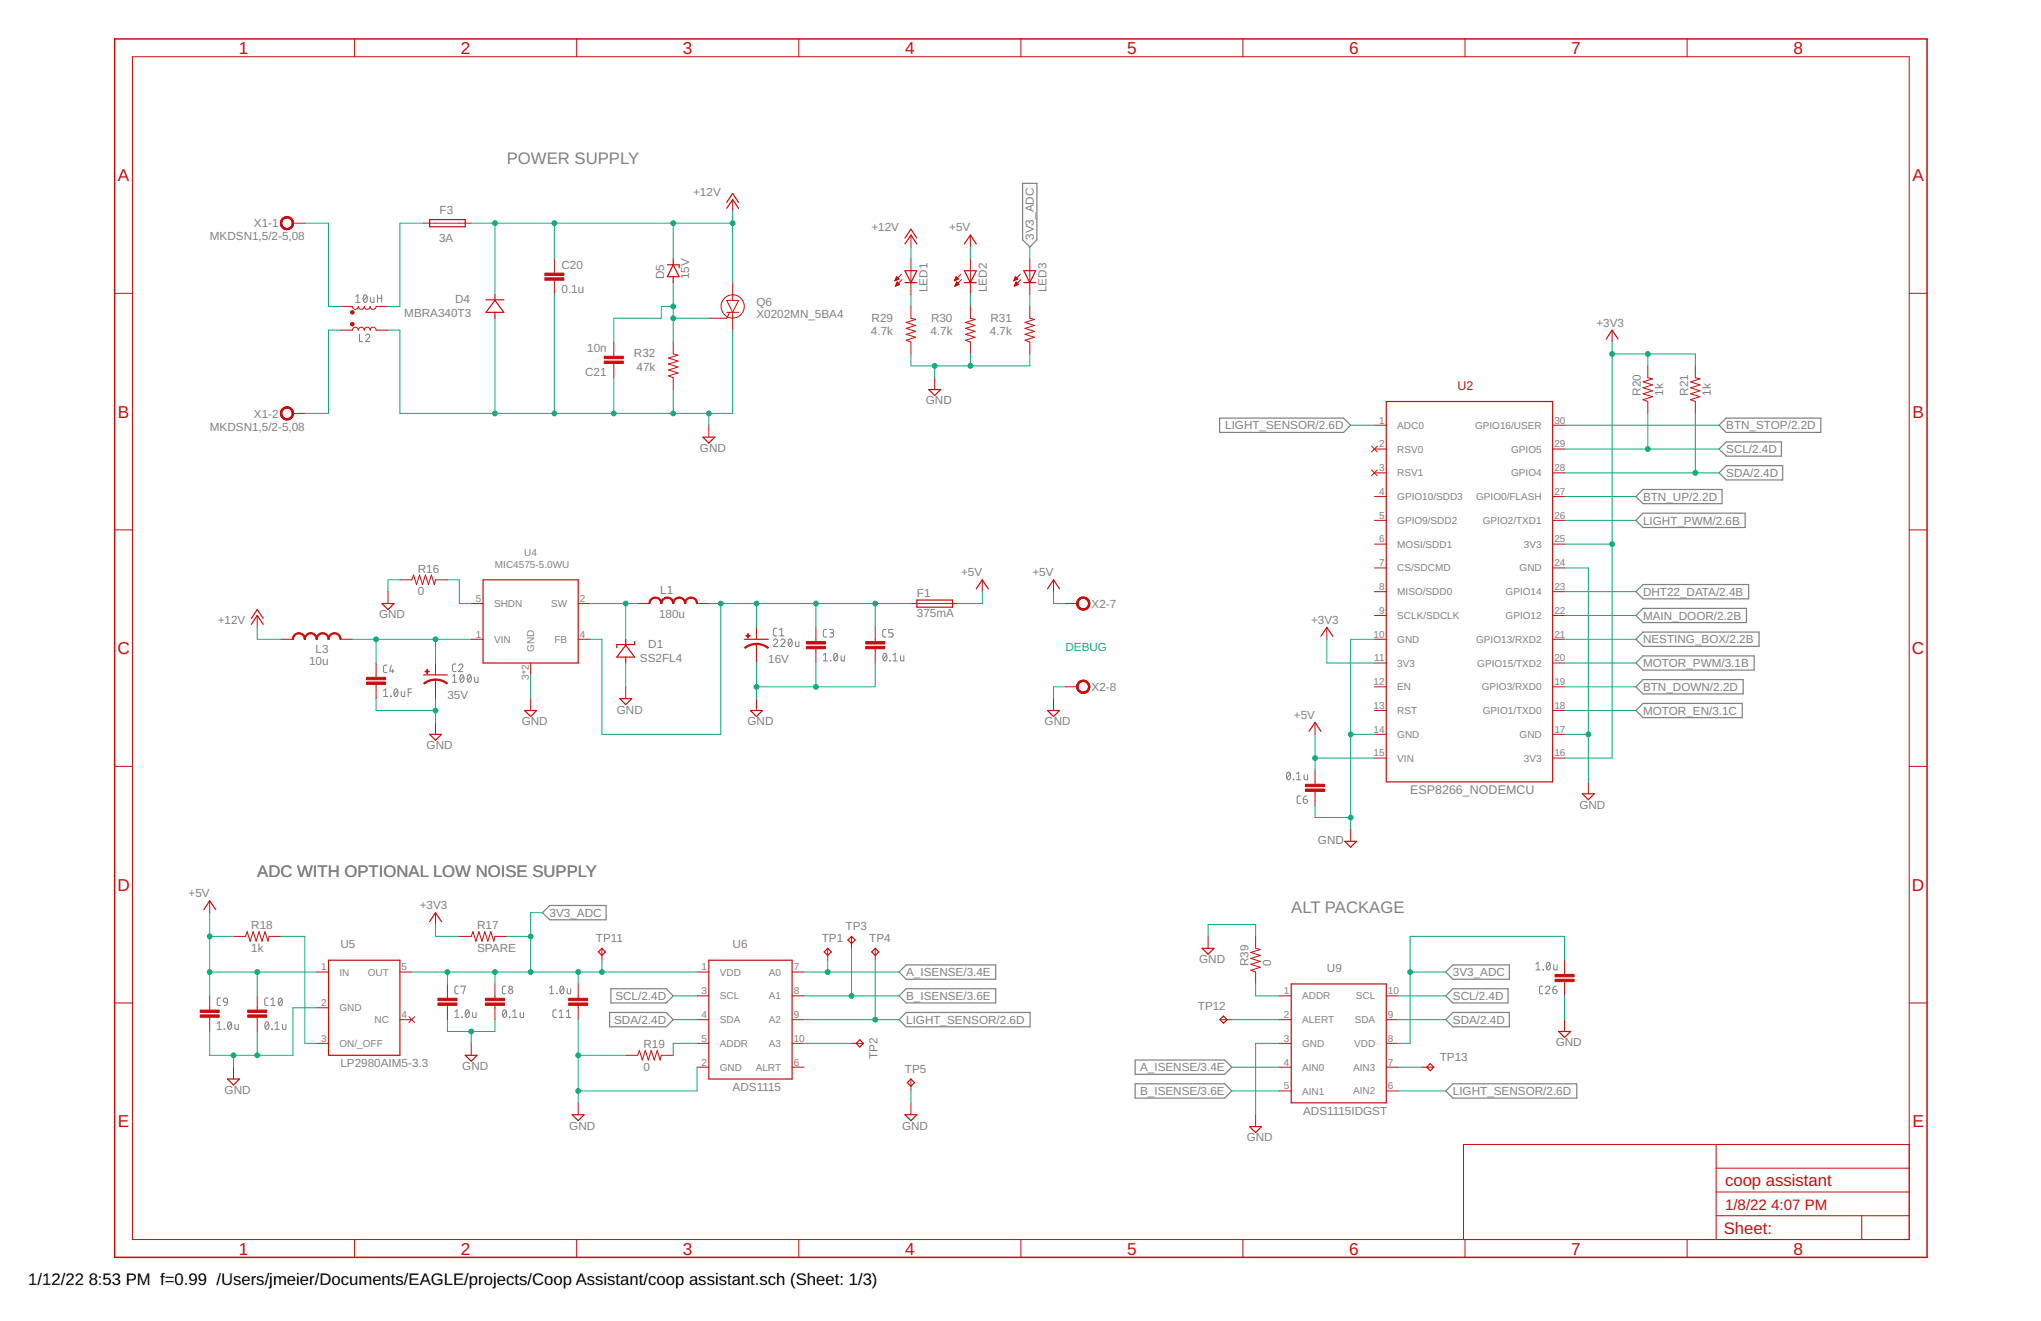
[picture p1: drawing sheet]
<svg xmlns="http://www.w3.org/2000/svg" width="432mm" height="279mm" viewBox="0 0 432 279" stroke-linecap="round" stroke-linejoin="round" font-family="sans-serif">
<g fill="none" stroke="#808080" stroke-width=".21">
<path d="M75.3 62.7l.4-.3v1.6M75.3 64h.9M76.1 70.7v1.6h.7M77 62.5l.3-.1a.95 .95 0 0 1 0 1.6 1.02 1.02 0 0 1-.3-1.5zM77.3 71a.44 .44 0 0 1 .7-.3 .44 .44 0 0 1 .1 .7l-.8 .9h.9M77.6 62.7l-.7 .9M78.4 62.9v.9l.3 .2h.4v-1.1M79.9 62.4v1.6M79.9 63.1h.9M80.8 62.4v1.6M163.6 135.5a.44 .44 0 0 1 .6-.3 .44 .44 0 0 1 .2 .7l-.8 .9h.9M164.3 132.9h-.4l-.3 .3 .1 1.1 .2 .2h.4"/>
<path d="M164.9 134.5h.9M164.9 133.2l.5-.3v1.6M165.2 135.5a.43 .43 0 0 1 .6-.3 .43 .43 0 0 1 .1 .7l-.7 .9h.9M166.9 135.3l.3-.2a.95 .95 0 0 1 0 1.7 1 1 0 0 1-.3-1.5zM167.5 135.5l-.7 .9M168.3 135.7v.9l.3 .2h.4v-1.1M174.2 138.5l.4-.3v1.6M174.2 139.8h.9M174.9 133.1l-.5 .1-.2 .3v1l.2 .2h.5M175.5 133.1h.5a.36 .36 0 0 1 .4 .4 .36 .36 0 0 1-.4 .4h-.3M175.7 139.7l.1 .1zM175.9 133.9a.44 .44 0 0 1 .5 .4 .44 .44 0 0 1-.5 .4h-.4"/>
<path d="M176.6 138.3l.2-.1a.95 .95 0 0 1 0 1.6 1 1 0 0 1-.2-1.5zM177.2 138.5l-.8 .9M177.9 138.7l.1 .9 .2 .2h.4v-1.1M187 138.3l.2-.1a.93 .93 0 0 1 0 1.6 1.02 1.02 0 0 1-.2-1.5zM187.5 133.1l-.5 .1-.2 .3v1l.2 .2h.5M187.6 138.5l-.7 .9M188.2 139.7l.1 .1zM188.9 139.8h.9M188.9 138.5l.5-.3v1.6M189 133.1h-1v.8h.6a.45 .45 0 0 1 .4 .4 .45 .45 0 0 1-.4 .4h-.6M190.5 138.7v.9l.3 .2h.4v-1.1M81.2 146.1l.4-.4v1.6"/>
<path d="M81.2 147.3h.8M81.9 140.7h-.5l-.2 .3v1.1l.2 .2h.5M82.6 147.2l.1 .1zM82.8 140.7l-.4 1.2h1M83.1 141.6v.7M83.5 145.8l.1-.1a.79 .79 0 0 1 .7 .6 .79 .79 0 0 1-.2 .8l-.3 .2a1 1 0 0 1-.3-1.5zM84.1 146.1l-.7 .9M84.9 146.2v1l.3 .1h.4v-1.1M86.4 146.4h.7M87.1 145.7h-.7v1.6M95.7 143l.5-.3v1.6M95.7 144.3h.9"/>
<path d="M96.5 140.4l-.5 .1-.3 .3 .1 1 .3 .2h.4M97 140.8a.44 .44 0 0 1 .7-.4 .44 .44 0 0 1 .1 .7l-.8 .9h.9M97.5 142.8l.2-.1a.97 .97 0 0 1 0 1.6 1.02 1.02 0 0 1-.2-1.5zM98.1 143l-.7 1M99 142.8l.3-.1a.95 .95 0 0 1 0 1.6 1.02 1.02 0 0 1-.3-1.5zM99.6 143l-.7 1M100.4 143.2v.9l.3 .2h.4v-1.1M272.4 163.4l.2-.1a.95 .95 0 0 1 0 1.6 1 1 0 0 1-.2-1.5zM273 163.7l-.8 .9M273.6 164.8l.1 .1zM274.3 164.9h.9M274.3 163.7l.5-.4v1.6"/>
<path d="M275.1 168.3l-.4 .1-.3 .3 .1 1 .2 .2h.4M275.7 169.1h.6a.44 .44 0 0 1 .3 .4 .44 .44 0 0 1-.4 .4 .44 .44 0 0 1-.5-.4zM275.9 163.9v.9l.3 .1h.4v-1M276.4 168.3l-.5 .3-.2 .5M46 216.5l.4-.4v1.6M46 217.7h.8M46.7 211.1l-.6 .1-.1 .2v1.1l.2 .2h.5M47.4 211.2l.3-.1 .3 .1 .1 .8-.8-.1-.1-.4zM47.4 217.6l.1 .1zM48.1 212l-.2 .6-.5 .1M48.3 216.2l.1-.1a.79 .79 0 0 1 .7 .6 .79 .79 0 0 1-.2 .8l-.2 .2a.79 .79 0 0 1-.6-.5 .79 .79 0 0 1 .2-.9zM48.9 216.5l-.7 .9"/>
<path d="M49.7 216.6v1l.3 .1h.4v-1.1M56.2 216.2l.1-.1a.79 .79 0 0 1 .7 .6 .79 .79 0 0 1-.2 .8l-.2 .2a.79 .79 0 0 1-.7-.5 .79 .79 0 0 1 .3-.9zM56.7 211.1l-.6 .1-.1 .2v1.1l.2 .2h.5M56.8 216.5l-.7 .9M57.3 212.7h.9M57.3 211.4l.5-.3v1.6M57.5 217.6l.1 .1zM58.2 217.7h.9M58.2 216.5l.4-.4v1.6M59.1 211.2l.2-.1a.95 .95 0 0 1 0 1.6 1 1 0 0 1-.2-1.5zM59.7 211.4l-.8 .9M59.8 216.6v1l.2 .1h.5v-1.1"/>
<path d="M96.2 214l.5-.4v1.6M96.2 215.2h.9M97 208.6h-.5l-.3 .3 .1 1.1 .2 .1 .5 .1M97.5 208.7v-.1h.9l-.4 1.6M97.7 215.1l.1 .1zM98.6 213.7l.2-.1a.95 .95 0 0 1 0 1.6 1.02 1.02 0 0 1-.2-1.5zM99.2 214l-.7 .8M100 214.1v.9l.3 .2h.4v-1.1M106.5 213.7l.2-.1a.95 .95 0 0 1 0 1.6 1.02 1.02 0 0 1-.2-1.5zM107 208.6h-.5l-.2 .3v1.1l.2 .1 .5 .1M107.1 214l-.7 .8M107.8 215.1l.1 .1z"/>
<path d="M108.5 215.2h.9M108.5 214l.4-.4v1.6M110 214.1l.1 .9 .2 .2h.5v-1.1M116.3 208.9l.4-.3v1.6M116.3 210.2h.9M117.7 213.6h-.5l-.2 .4v1l.2 .2h.5M117.8 210.1v.1zM118.3 215.2h.9M118.3 214l.4-.4v1.6M118.6 208.7l.3-.1a.95 .95 0 0 1 0 1.6 1.02 1.02 0 0 1-.3-1.5zM119.2 208.9l-.7 .9M119.8 215.2h.9"/>
<path d="M119.8 214l.5-.4v1.6M120 209.1v.9l.3 .2h.4v-1.1M325 203.9l.4-.4v1.6M325 205.1h.9M326.4 208.6h-.5l-.2 .3v1.1l.2 .1 .5 .1M326.4 205.1h.1zM327 208.9a.44 .44 0 0 1 .6-.3 .44 .44 0 0 1 .1 .7l-.7 .9h.9M327.3 203.6l.3-.1a.95 .95 0 0 1 0 1.6 1 1 0 0 1-.3-1.5zM327.9 203.9l-.7 .9M328.5 209.3h.6a.45 .45 0 0 1 .3 .5 .45 .45 0 0 1-.4 .4 .45 .45 0 0 1-.5-.5zM328.7 204.1v.9l.3 .1h.4v-1M329.2 208.6l-.4 .1-.3 .6"/>
<circle cx="108" cy="209.7" r=".44"/>
<circle cx="108" cy="208.9" r=".35"/>
</g>
<g fill="none" stroke="#808080" stroke-width=".25">
<path d="M216.3 38.8h3.1v11.9l-1.5 1.5-1.6-1.5zM258 88.4h26.2l1.5 1.5-1.5 1.6h-26.2zM363.7 89.9l1.5-1.5h20v3.1h-20zM363.7 95l1.5-1.5h11.7v3h-11.7zM346.1 105l1.5-1.5h16.7v3h-16.7zM347.6 108.5h21.6v3.1h-21.6l-1.5-1.5zM363.7 100l1.5-1.5h11.9v3h-11.9zM346.1 125.1l1.5-1.5h22.4v3.1h-22.4zM346.1 130.2l1.5-1.5h21.9v3h-21.9zM347.6 133.7h24.6v3h-24.6l-1.5-1.5zM346.1 140.2l1.5-1.5h23.5v3h-23.5zM346.1 150.3l1.5-1.5h21v3h-21z"/>
<path d="M347.6 143.7h21.2v3.1h-21.2l-1.5-1.5zM116.3 191.5h11.9v3h-11.9l-1.5-1.5zM129 214.1h11.9l1.5 1.6-1.5 1.5h-11.9zM129.2 209.1h11.7l1.5 1.5-1.5 1.5h-11.7zM190.2 210.6l1.5-1.5h19v3h-19zM191.7 214.1h26.2v3.1h-26.2l-1.5-1.5zM191.7 204.1h19v3h-19l-1.5-1.5zM305.9 215.7l1.5-1.6h11.9v3.1h-11.9zM305.9 210.6l1.5-1.5h11.6v3h-11.6zM305.9 205.6l1.5-1.5h11.9v3h-11.9zM240.2 229.2h18.9l1.5 1.5-1.5 1.6h-18.9zM240.2 224.2h18.9l1.5 1.5-1.5 1.5h-18.9z"/>
<path d="M305.9 230.7l1.5-1.5h26.2v3.1h-26.2z"/>
</g>
<g fill="none" stroke="#c90d0c" stroke-width=".21">
<path d="M28 12h375.9v250.2h-375.9zM75 8.2v3.8M122 8.2v3.8M169 8.2v3.8M216 8.2v3.8M263 8.2v3.8M309.9 8.2v3.8M356.9 8.2v3.8M62 47.2h2.5M89.6 47.2h10.1M117.3 54.7v3.1M117.3 59.3v3"/>
<path d="M155 42.2v2.5M155 59.8v3.7M189.4 59.3h.1M189.4 59.2h.4M189.5 59.1h.6M189.5 58.9h.6M189.6 58.8h.4M189.6 58.7h.3M189.7 58.6h.1M189.7 58.5l.5 .5-.9 .4zM189.7 59.9h.4M189.8 59.8h.1"/>
<path d="M189.8 59.6l-.4 .9M189.8 59.6l.5 .6-.9 .3M189.8 59.7h.1M190.7 58l-1.4 1.4M190.8 59.1l-1.4 1.4M192.7 49.7v2.5M192.7 54.7v7.6M201.9 59.3h.2M202 59.2h.4M202 59.1h.7M202.1 58.9h.6M202.1 58.8h.5"/>
<path d="M202.2 58.7h.3M202.2 58.6h.2M202.3 58.5l.5 .5-.9 .4zM202.3 59.9h.3M202.4 59.8h.1M202.4 59.7h.1M202.4 59.6l-.4 .9M202.4 59.6l.5 .6M203.3 58l-1.4 1.4M203.4 59.1l-1.4 1.4M205.3 49.7v2.5M205.3 54.7v7.6"/>
<path d="M214.5 59.3h.2M214.6 59.2h.4M214.6 59.1h.6M214.7 58.9h.6M214.7 58.8h.5M214.8 58.7h.2M214.8 58.6h.1M214.8 58.5l.5 .5-.8 .4zM214.9 59.9h.3M214.9 59.8h.2M215 59.7h.1M215 59.6l-.4 .9"/>
<path d="M215 59.6l.5 .6M215.9 58l-1.4 1.4M216 59.1l-1.4 1.4M217.9 54.7v7.6M24.3 62h3.7M72 64.8h2.5a.62 .62 0 0 0 .7 .6 .62 .62 0 0 0 .6-.6 .64 .64 0 0 0 .6 .6 .64 .64 0 0 0 .7-.6 .62 .62 0 0 0 .6 .6 .62 .62 0 0 0 .6-.6 .62 .62 0 0 0 .6 .6 .62 .62 0 0 0 .7-.6h2.5M72 69.8h2.5a.62 .62 0 0 1 .7-.6 .62 .62 0 0 1 .6 .6 .63 .63 0 0 1 .6-.6 .63 .63 0 0 1 .7 .6 .62 .62 0 0 1 .6-.6 .62 .62 0 0 1 .6 .6 .62 .62 0 0 1 .6-.6 .62 .62 0 0 1 .7 .6h2.5M129.9 72.3v3.1M129.9 76.9v3M142.4 72.3v2.6l1 .2-2 .6 2 .7-2 .6 2 .6-2 .7 2 .6-2 .6 1 .4v2.5M153.8 66.1h2.5M153.8 63.5h2.5l-1.3 2.6z"/>
<path d="M154.4 66.1l-.6 1.2h-3.8M155 66.1v3.7M189.5 60.5h.1M189.5 60.4h.3M189.6 60.3h.5M189.6 60.1h.7M189.7 60h.5M192.7 64.8v2.5l1 .3-2 .6 2 .6-2 .6 2 .7-2 .6 2 .6-2 .7 1 .3v2.6M197.7 79.9v2.5M202 60.5h.1M202.1 60.4h.3M202.1 60.3h.5"/>
<path d="M202.2 60.1h.7M202.2 60h.6M202.9 60.2l-.9 .3M205.3 64.8v2.5l1 .3-2 .6 2 .6-2 .6 2 .7-2 .6 2 .6-2 .7 1 .3v2.6M214.6 60.5h.1M214.7 60.4h.2M214.7 60.3h.5M214.8 60.1h.7M214.8 60h.5M215.5 60.2l-.9 .3M217.9 64.8v2.5l1 .3-2 .6 2 .6-2 .6 2 .7-2 .6 2 .6-2 .7 1 .3v2.6M341.1 69.8v2.5"/>
<path d="M348.6 77.4v2.5l1 .2-2 .7 2 .6-2 .6 2 .7-2 .6 2 .6-2 .6 1 .4v2.5M358.7 77.4v2.5l1 .2-2 .7 2 .6-2 .6 2 .7-2 .6 2 .6-2 .6 1 .4v2.5M403.9 62h3.8M62 87.4h2.5M150 89.9v2.6M290.2 94.4l1.2 1.2M290.2 99.4l1.2 1.2M290.8 89.9h2.5M290.8 95h2.5M291.4 94.4l-1.2 1.2M291.4 99.4l-1.2 1.2M328.5 89.9h2.5"/>
<path d="M328.5 95h2.5M24.3 112.1h3.7M290.8 100h2.5M290.8 105h2.5M290.8 110.1h2.5M290.8 115.1h2.5M328.5 100h2.5M328.5 105h2.5M328.5 110.1h2.5M328.5 115.1h2.5M403.9 112.1h3.8M54.4 130.2v2.5"/>
<path d="M59.5 135.2h2.5M72 135.2h2.5M82.1 125.1v2.6M84.6 122.6h2.5l.4-1 .6 2 .7-2 .6 2 .6-2 .6 2 .7-2 .6 2 .2-1h2.6M99.7 135.2h2.5M99.7 127.7h2.5M122.3 135.2h2.5M122.3 127.7h2.5M134.9 127.7h2.5M147.5 127.7h2.5M160 132.7v2.5M160 136.2v4"/>
<path d="M172.6 132.7v3M172.6 137.2v3M185.2 132.7v3M185.2 137.2v3M192.7 127.7h10.1M207.8 122.6v2.5M222.9 122.6v2.5M225.4 127.7h2.5M280.7 132.7v2.5M290.8 120.1h2.5M290.8 125.1h2.5M290.8 130.2h2.5"/>
<path d="M290.8 135.2h2.5M328.5 120.1h2.5M328.5 125.1h2.5M328.5 130.2h2.5M328.5 135.2h2.5M79.6 140.2v3.1M79.6 144.8v3M92.1 140.2v2.5M92.1 143.7v4.1M92.1 152.8v2.5M112.3 140.2v2.5M112.3 147.8v2.5"/>
<path d="M132.4 145.3v2.5M160 147.8v2.5M222.9 147.8v2.5M225.4 145.3h2.5M278.2 152.8v2.5M290.8 140.2h2.5M290.8 145.3h2.5M290.8 150.3h2.5M290.8 155.3h2.5M328.5 140.2h2.5M328.5 145.3h2.5M328.5 150.3h2.5"/>
<path d="M328.5 155.3h2.5M24.3 162.1h3.7M278.2 162.9v3M278.2 167.4v3M285.7 175.4v2.5M290.8 160.3h2.5M328.5 160.3h2.5M336 165.4v2.5M403.9 162.1h3.8M44.4 190.5v2.5M49.4 198.1h2.5l.4-1 .6 2 .7-2 .6 2 .6-2 .6 2 .7-2 .6 2 .2-1h2.6M92.1 193v2.5"/>
<path d="M97.2 198.1h2.5l.4-1 .6 2 .6-2 .7 2 .6-2 .6 2 .6-2 .7 2 .2-1h2.5M180.1 198.1v2.5M255.6 198.1v2.5M265.6 198.1v2.5l1 .2-2 .6 2 .7-2 .6 2 .6-2 .7 2 .6-2 .6 1 .4v2.5M24.3 212.1h3.7M44.4 210.6v3.1M44.4 215.2v3M54.4 210.6v3.1M54.4 215.2v3M67 205.6h2.5M67 213.1h2.5M84.6 205.6h2.5"/>
<path d="M84.6 215.7h2.5M86.5 215.1l1.2 1.2M87.7 215.1l-1.2 1.2M94.7 208.1v3M94.7 212.6v3.1M104.7 208.1v3M104.7 212.6v3.1M122.3 208.1v3M122.3 212.6v3.1M127.3 200.6v2.5M147.5 205.6h2.5M147.5 215.7h2.5"/>
<path d="M147.5 210.6h2.5M167.6 205.6h2.5M167.6 215.7h2.5M167.6 210.6h2.5M175.1 200.6v2.5M185.2 200.6v2.5M258.1 215.7h2.5M270.7 215.7h2.5M270.7 210.6h2.5M293.3 215.7h2.5M293.3 210.6h2.5M331 203.1v3"/>
<path d="M331 207.6v3M331 215.7v2.5M403.9 212.1h3.8M49.4 225.7v2.5M67 220.7h2.5M99.7 220.7v2.5M122.3 233.3v2.5M132.4 223.2h2.5l.4-1 .6 2 .6-2 .7 2 .6-2 .6 2 .6-2 .7 2 .2-1h2.5M147.5 220.7h2.5M147.5 225.7h2.5M167.6 220.7h2.5M167.6 225.7h2.5"/>
<path d="M180.1 220.7h2.6M192.7 228.2v2.5M192.7 233.3v2.5M265.6 235.8v2.5M270.7 220.7h2.5M270.7 225.7h2.5M270.7 230.7h2.5M293.3 220.7h2.5M293.3 225.7h2.5M293.3 230.7h2.5M300.8 225.7h2.5M363.1 257.1h40.8"/>
<path d="M363.1 242.1v20.1M363.1 252.1h40.8M363.1 247.1h40.8M393.9 257.1v5.1M403.9 242.1h-94.3v20.1M75 262.2v3.7M122 262.2v3.7M169 262.2v3.7M216 262.2v3.7M263 262.2v3.7M309.9 262.2v3.7M356.9 262.2v3.7"/>
<circle cx="155" cy="64.8" r="2.46"/>
</g>
<g fill="none" stroke="#c90d0c" stroke-width=".25">
<path d="M90.9 46.4h7.5v1.6h-7.5zM141.2 56h2.5v.6M142.4 56l1.3 2.5h-2.5zM142.4 54.7v1.3M142.4 58.5v1.3M153.8 44.1l1.2-1.9 1.3 1.9M153.8 42.8l1.2-1.9 1.3 1.9M191.5 57.3h2.5l-1.3 2.5zM191.5 59.8h2.5M191.5 51.6l1.2-1.9 1.3 1.9M191.5 50.4l1.2-1.9 1.3 1.9M204 59.8h2.5"/>
<path d="M204 57.3h2.5l-1.2 2.5zM204 51.6l1.3-1.9 1.2 1.9M216.6 59.8h2.5M216.6 57.3h2.5l-1.2 2.5zM102.8 63.4h3.8M104.7 63.5l1.9 2.6h-3.8zM104.7 62.3v1.2M104.7 66.1v1.2M339.8 71.7l1.3-1.9 1.2 1.9M148.7 92.5h2.5l-1.2 1.2zM196.5 82.4h2.5l-1.3 1.3zM293.3 84.9h35.2v80.5h-35.2z"/>
<path d="M53.2 132.1l1.2-1.9 1.3 1.9M53.2 130.8l1.2-1.9 1.3 1.9M80.8 127.7h2.6l-1.3 1.2zM102.2 122.6h20.1v17.6h-20.1zM132.4 136.5l1.9 2.5h-3.8zM132.4 135.2v1.3M132.4 139v1.2M134.3 135.7v.6h-3.8v.7M157.5 135.2h5M194 126.9h7.5v1.5h-7.5zM206.5 124.5l1.3-1.9 1.3 1.9M221.6 124.5l1.3-1.9 1.3 1.9"/>
<path d="M279.5 134.6l1.2-1.9 1.3 1.9M89.6 142.7h5.1M90.9 155.3h2.5l-1.3 1.3zM111 150.3h2.5l-1.2 1.3zM131.1 147.8h2.5l-1.2 1.2zM158.8 150.3h2.5l-1.3 1.3zM221.6 150.3h2.6l-1.3 1.3zM276.9 154.7l1.3-1.9 1.3 1.9M284.5 177.9h2.5l-1.3 1.3zM334.8 167.9h2.5l-1.3 1.2zM43.1 192.4l1.3-1.9 1.2 1.9M90.9 194.9l1.2-1.9 1.3 1.9"/>
<path d="M179.4 198.8l.7-.7 .8 .7-.8 .8zM69.5 203.1h15.1v20.1h-15.1zM127.3 200.6l.8 .7-.8 .8-.7-.8zM150 203.1h17.6v25.1h-17.6zM175.1 200.6l.8 .7-.8 .8-.7-.8zM181.9 219.9l.8 .8-.8 .7-.8-.7zM185.2 200.6l.7 .7-.7 .8-.8-.8zM254.3 200.6h2.5l-1.2 1.2zM258.8 214.9l.8 .8-.8 .7-.7-.7zM273.2 208.1h20.1v25.2h-20.1zM329.8 218.2h2.5l-1.3 1.2zM48.1 228.2h2.6l-1.3 1.3z"/>
<path d="M98.4 223.2h2.5l-1.2 1.3zM121.1 235.8h2.5l-1.3 1.2zM191.5 235.8h2.5l-1.3 1.2zM192 229l.7-.8 .8 .8-.8 .7zM264.4 238.3h2.5l-1.3 1.2zM301.8 225.7l.8-.7 .7 .7-.7 .8z"/>
</g>
<g fill="#c90d0c" stroke="#c90d0c" stroke-width=".21">
<path d="M59.7 46.2a1.38 1.38 0 0 1 2.2 .3 1.38 1.38 0 0 1-.8 2 1.38 1.38 0 0 1-1.8-1.3h.3a1.13 1.13 0 0 1 1.6-1.1 1.13 1.13 0 0 1 .2 1.9 1.13 1.13 0 0 1-1.8-.5v-.3h-.3z" fill-rule="evenodd"/>
<path d="M59.7 46.2a1.38 1.38 0 0 1 2.2 .3 1.38 1.38 0 0 1-.8 2 1.38 1.38 0 0 1-1.8-1.3h.3a1.13 1.13 0 0 1 1.6-1.1 1.13 1.13 0 0 1 .2 1.9 1.13 1.13 0 0 1-1.8-.5v-.3h-.3z" fill-rule="evenodd"/>
<path d="M59.7 46.2a1.38 1.38 0 0 1 2.2 .3 1.38 1.38 0 0 1-.8 2 1.38 1.38 0 0 1-1.8-1.3h.3a1.13 1.13 0 0 1 1.6-1.1 1.13 1.13 0 0 1 .2 1.9 1.13 1.13 0 0 1-1.8-.5v-.3h-.3z" fill-rule="evenodd"/>
<path d="M59.7 86.5a1.38 1.38 0 0 1 2.2 .2 1.38 1.38 0 0 1-.8 2.1 1.38 1.38 0 0 1-1.8-1.4h.3a1.13 1.13 0 0 1 1.6-1 1.13 1.13 0 0 1 .2 1.9 1.13 1.13 0 0 1-1.8-.6v-.3h-.3z" fill-rule="evenodd"/>
<path d="M59.7 86.5a1.38 1.38 0 0 1 2.2 .2 1.38 1.38 0 0 1-.8 2.1 1.38 1.38 0 0 1-1.8-1.4h.3a1.13 1.13 0 0 1 1.6-1 1.13 1.13 0 0 1 .2 1.9 1.13 1.13 0 0 1-1.8-.6v-.3h-.3z" fill-rule="evenodd"/>
<path d="M59.7 86.5a1.38 1.38 0 0 1 2.2 .2 1.38 1.38 0 0 1-.8 2.1 1.38 1.38 0 0 1-1.8-1.4h.3a1.13 1.13 0 0 1 1.6-1 1.13 1.13 0 0 1 .2 1.9 1.13 1.13 0 0 1-1.8-.6v-.3h-.3z" fill-rule="evenodd"/>
<path d="M137.7 126.7l.5-.4h.5v.2l-.8 .4-.4 .8h-.2l.1-.5z" fill-rule="evenodd"/>
<path d="M138.7 126.3a1.37 1.37 0 0 1 1.3 1.4h-.2l-.1-.3a1.06 1.06 0 0 0-1-.9z" fill-rule="evenodd"/>
<path d="M140.2 126.7l.5-.4h.5v.2l-.6 .2a1.07 1.07 0 0 0-.6 1h-.2v-.2z" fill-rule="evenodd"/>
<path d="M141.2 126.3a1.37 1.37 0 0 1 1.4 1.4h-.3a1.12 1.12 0 0 0-1.1-1.2z" fill-rule="evenodd"/>
<path d="M142.7 126.7l.5-.4h.5v.2l-.6 .2a1.07 1.07 0 0 0-.5 1h-.3v-.2z" fill-rule="evenodd"/>
<path d="M143.7 126.3a1.37 1.37 0 0 1 1.4 1.4h-.3a1.12 1.12 0 0 0-1.1-1.2z" fill-rule="evenodd"/>
<path d="M145.2 126.7l.6-.4h.4v.2l-.3 .1a1.06 1.06 0 0 0-.8 1.1h-.3v-.2z" fill-rule="evenodd"/>
<path d="M146.2 126.3a1.37 1.37 0 0 1 1.4 1.4h-.3a1.12 1.12 0 0 0-1.1-1.2z" fill-rule="evenodd"/>
<path d="M160 136.1l1.4 .2 1.2 .6-.2 .2-.9-.5-1.5-.3z" fill-rule="evenodd"/>
<path d="M157.5 136.9l1.2-.6 1.3-.2v.2l-1 .2-1.3 .6z" fill-rule="evenodd"/>
<path d="M92.1 143.6l1.4 .2 1.2 .7-.2 .2-1.3-.7-1.1-.1z" fill-rule="evenodd"/>
<path d="M89.6 144.5l1.2-.7 1.3-.2v.3l-1.4 .3-.9 .5z" fill-rule="evenodd"/>
<path d="M74.2 68.4a.38 .38 0 0 1 .6-.1 .38 .38 0 0 1-.1 .6 .38 .38 0 0 1-.5-.3l.3-.1 .2 .1-.2 .1-.3-.1z" fill-rule="evenodd"/>
<path d="M74.2 65.9a.38 .38 0 0 1 .6-.1 .38 .38 0 0 1-.1 .6 .38 .38 0 0 1-.5-.3l.3-.2 .2 .2-.2 .1-.3-.1z" fill-rule="evenodd"/>
<path d="M62.3 134.2l.8-.4h.1v.3a1.12 1.12 0 0 0-1.1 1.1h-.3v-.2z" fill-rule="evenodd"/>
<path d="M63.2 133.8a1.37 1.37 0 0 1 1.4 1.4h-.2l-.4-.8-.8-.3z" fill-rule="evenodd"/>
<path d="M64.8 134.2l.8-.4h.1v.3a1.12 1.12 0 0 0-1.1 1.1h-.2v-.2z" fill-rule="evenodd"/>
<path d="M65.7 133.8a1.37 1.37 0 0 1 1.4 1.4h-.2l-.2-.6a1.07 1.07 0 0 0-1-.5z" fill-rule="evenodd"/>
<path d="M67.3 134.2l.8-.4h.2v.3a1.16 1.16 0 0 0-1.2 1.1h-.2v-.2z" fill-rule="evenodd"/>
<path d="M68.3 133.8a1.37 1.37 0 0 1 1.3 1.4h-.2l-.2-.6a1.07 1.07 0 0 0-.9-.5z" fill-rule="evenodd"/>
<path d="M69.8 134.2l.5-.3 .5-.1v.3l-.8 .3-.4 .8h-.2z" fill-rule="evenodd"/>
<path d="M70.8 133.8a1.37 1.37 0 0 1 1.4 1.4h-.3l-.1-.6-.5-.4-.5-.1z" fill-rule="evenodd"/>
<path d="M228.2 126.7a1.38 1.38 0 0 1 2.2 .2 1.38 1.38 0 0 1-.9 2.1 1.38 1.38 0 0 1-1.7-1.3h.2a1.13 1.13 0 0 1 1.7-1 1.13 1.13 0 0 1 .2 1.9 1.13 1.13 0 0 1-1.8-.7l-.1-.2h-.2z" fill-rule="evenodd"/>
<path d="M228.2 126.7a1.38 1.38 0 0 1 2.2 .2 1.38 1.38 0 0 1-.9 2.1 1.38 1.38 0 0 1-1.7-1.3h.2a1.13 1.13 0 0 1 1.7-1 1.13 1.13 0 0 1 .2 1.9 1.13 1.13 0 0 1-1.8-.7l-.1-.2h-.2z" fill-rule="evenodd"/>
<path d="M228.2 126.7a1.38 1.38 0 0 1 2.2 .2 1.38 1.38 0 0 1-.9 2.1 1.38 1.38 0 0 1-1.7-1.3h.2a1.13 1.13 0 0 1 1.7-1 1.13 1.13 0 0 1 .2 1.9 1.13 1.13 0 0 1-1.8-.7l-.1-.2h-.2z" fill-rule="evenodd"/>
<path d="M228.2 144.3a1.38 1.38 0 0 1 2.2 .3 1.38 1.38 0 0 1-.9 2 1.38 1.38 0 0 1-1.7-1.3h.2a1.13 1.13 0 0 1 1.7-1 1.13 1.13 0 0 1 .2 1.9 1.13 1.13 0 0 1-1.8-.7l-.1-.2h-.2z" fill-rule="evenodd"/>
<path d="M228.2 144.3a1.38 1.38 0 0 1 2.2 .3 1.38 1.38 0 0 1-.9 2 1.38 1.38 0 0 1-1.7-1.3h.2a1.13 1.13 0 0 1 1.7-1 1.13 1.13 0 0 1 .2 1.9 1.13 1.13 0 0 1-1.8-.7l-.1-.2h-.2z" fill-rule="evenodd"/>
<path d="M228.2 144.3a1.38 1.38 0 0 1 2.2 .3 1.38 1.38 0 0 1-.9 2 1.38 1.38 0 0 1-1.7-1.3h.2a1.13 1.13 0 0 1 1.7-1 1.13 1.13 0 0 1 .2 1.9 1.13 1.13 0 0 1-1.8-.7l-.1-.2h-.2z" fill-rule="evenodd"/>
</g>
<g fill="#c90d0c" stroke="#c90d0c" stroke-width=".21">
<path d="M157.8 134.4h.9v.1h-.9z"/>
<path d="M158.2 134h.1v.9h-.1z"/>
<path d="M89.9 142h.9v.1h-.9z"/>
<path d="M90.3 141.6h.1v.9h-.1z"/>
<path d="M170.6 136.7h4v.5h-4z"/>
<path d="M170.6 135.7h4v.5h-4z"/>
<path d="M77.6 144.3h4v.5h-4z"/>
<path d="M77.6 143.3h4v.5h-4z"/>
<path d="M183.2 136.7h4v.5h-4z"/>
<path d="M183.2 135.7h4v.5h-4z"/>
<path d="M276.2 165.9h4v.5h-4z"/>
<path d="M276.2 166.9h4v.5h-4z"/>
<path d="M92.6 212.1h4.1v.5h-4.1z"/>
<path d="M92.6 211.1h4.1v.5h-4.1z"/>
<path d="M102.7 212.1h4v.5h-4z"/>
<path d="M102.7 211.1h4v.5h-4z"/>
<path d="M42.4 214.7h4v.5h-4z"/>
<path d="M42.4 213.6h4v.5h-4z"/>
<path d="M52.4 214.7h4v.5h-4z"/>
<path d="M52.4 213.6h4v.5h-4z"/>
<path d="M120.3 211.1h4v.5h-4z"/>
<path d="M120.3 212.1h4v.5h-4z"/>
<path d="M115.3 58.8h4v.5h-4z"/>
<path d="M115.3 57.8h4v.5h-4z"/>
<path d="M127.8 75.4h4.1v.5h-4.1z"/>
<path d="M127.8 76.4h4.1v.5h-4.1z"/>
<path d="M329 206.1h4v.5h-4z"/>
<path d="M329 207.1h4v.5h-4z"/>
</g>
<path d="M24.3 8.2h383.4v257.7h-383.4z" fill="none" stroke="#c90d0c" stroke-width=".32"/>
<g fill="none" stroke="#0dab76" stroke-width=".21">
<path d="M64.5 47.2h5v17.6h2.5M89.6 47.2h-5v17.6h-2.5M99.7 47.2h55.3M104.7 47.2v15.1M117.3 47.2v7.5M142.4 47.2v7.5M142.4 59.8v12.5M155 44.7v15.1M192.7 52.2v2.5M205.3 52.2v2.5M217.9 52.2v2.5M72 69.8h-2.5v17.6h-5"/>
<path d="M82.1 69.8h2.5v17.6h70.4v-17.6M104.7 67.3v20.1M117.3 62.3v25.1M129.9 79.9v7.5M142.4 64.8h-2.5v2.5h-10v5M142.4 67.3h7.6M192.7 62.3v2.5M192.7 74.9v2.5h25.2v-2.5M197.7 77.4v2.5M205.3 62.3v2.5M205.3 74.9v2.5M217.9 62.3v2.5"/>
<path d="M341.1 72.3v88h-10.1M341.1 74.9h17.6v2.5M348.6 74.9v2.5M142.4 82.4v5M150 87.4v2.5M285.7 89.9h5.1M331 89.9h32.7M331 95h32.7M348.6 87.4v7.6M358.7 87.4v12.6M331 115.1h10.1M331 110.1h15.1"/>
<path d="M331 100h32.7M331 105h15.1M54.4 132.7v2.5h5.1M74.5 135.2h25.2M79.6 135.2v5M84.6 122.6h-2.5v2.5M92.1 135.2v5M94.7 122.6h2.5v5.1h2.5M124.8 127.7h10.1M132.4 127.7v7.5M150 127.7h42.7M152.5 127.7v27.6h-25.2v-20.1h-2.5"/>
<path d="M160 127.7v5M172.6 127.7v5M185.2 127.7v5M207.8 125.1v2.6h-5M222.9 125.1v2.6h2.5M280.7 135.2v5h10.1M290.8 135.2h-5.1v40.2M331 120.1h5v45.3M331 135.2h15.1M331 125.1h15.1M331 130.2h15.1M79.6 147.8v2.5h12.5"/>
<path d="M92.1 147.8v5M112.3 142.7v5.1M132.4 140.2v5.1M160 140.2v7.6M172.6 140.2v5.1M185.2 140.2v5.1h-25.2M225.4 145.3h-2.5v2.5M278.2 155.3v7.6M285.7 155.3h5.1M331 155.3h5M331 145.3h15.1M331 150.3h15.1"/>
<path d="M331 140.2h15.1M278.2 170.4v2.5h7.5M278.2 160.3h12.6M44.4 193v17.6M44.4 198.1h5M59.5 198.1h5v22.6h2.5M92.1 195.5v2.6h5.1M107.2 198.1h5.1M114.8 193h-2.5v12.6M255.6 198.1v-2.6h10v2.6M44.4 205.6h22.6M54.4 205.6v5"/>
<path d="M54.4 218.2v5M67 213.1h-5v10.1h-17.6v-5M87.1 205.6h60.4M94.7 205.6v2.5M94.7 215.7v2.5h10v-2.5M99.7 218.2v2.5M104.7 205.6v2.5M122.3 205.6v2.5M122.3 215.7v17.6M127.3 203.1v2.5M142.4 215.7h5.1M142.4 210.6h5.1"/>
<path d="M170.1 215.7h20.1M170.1 205.6h20.1M170.1 210.6h20.1M175.1 203.1v2.5M180.1 200.6v10M185.2 203.1v12.6M260.6 215.7h10.1M265.6 208.1v2.5h5.1M295.8 215.7h10.1M295.8 210.6h10.1M298.3 205.6h7.6M331 203.1v-5h-32.7v22.6h-2.5"/>
<path d="M331 210.6v5.1M49.4 223.2v2.5M122.3 223.2h10.1M147.5 225.7v5h-25.2M147.5 220.7h-5.1v2.5M170.1 220.7h10M192.7 230.7v2.6M260.6 230.7h10.1M260.6 225.7h10.1M270.7 220.7h-5.1v15.1M295.8 230.7h10.1M295.8 225.7h5"/>
</g>
<g fill="#0dab76" stroke="#0dab76" stroke-width=".21">
<circle cx="336" cy="155.3" r=".51"/>
<circle cx="285.7" cy="155.3" r=".51"/>
<circle cx="285.7" cy="172.9" r=".51"/>
<circle cx="160" cy="145.3" r=".51"/>
<circle cx="172.6" cy="145.3" r=".51"/>
<circle cx="92.1" cy="150.3" r=".51"/>
<circle cx="99.7" cy="218.2" r=".51"/>
<circle cx="54.4" cy="223.2" r=".51"/>
<circle cx="49.4" cy="223.2" r=".51"/>
<circle cx="122.3" cy="223.2" r=".51"/>
<circle cx="122.3" cy="230.7" r=".51"/>
<circle cx="205.3" cy="77.4" r=".51"/>
<circle cx="197.7" cy="77.4" r=".51"/>
<circle cx="142.4" cy="87.4" r=".51"/>
<circle cx="117.3" cy="87.4" r=".51"/>
<circle cx="129.9" cy="87.4" r=".51"/>
<circle cx="150" cy="87.4" r=".51"/>
<circle cx="104.7" cy="87.4" r=".51"/>
<circle cx="341.1" cy="115.1" r=".51"/>
<circle cx="341.1" cy="74.9" r=".51"/>
<circle cx="348.6" cy="74.9" r=".51"/>
<circle cx="185.2" cy="215.7" r=".51"/>
<circle cx="278.2" cy="160.3" r=".51"/>
<circle cx="44.4" cy="198.1" r=".51"/>
<circle cx="54.4" cy="205.6" r=".51"/>
<circle cx="44.4" cy="205.6" r=".51"/>
<circle cx="348.6" cy="95" r=".51"/>
<circle cx="358.7" cy="100" r=".51"/>
<circle cx="132.4" cy="127.7" r=".51"/>
<circle cx="94.7" cy="205.6" r=".51"/>
<circle cx="104.7" cy="205.6" r=".51"/>
<circle cx="112.3" cy="198.1" r=".51"/>
<circle cx="112.3" cy="205.6" r=".51"/>
<circle cx="122.3" cy="205.6" r=".51"/>
<circle cx="127.3" cy="205.6" r=".51"/>
<circle cx="298.3" cy="205.6" r=".51"/>
<circle cx="104.7" cy="47.2" r=".51"/>
<circle cx="142.4" cy="47.2" r=".51"/>
<circle cx="117.3" cy="47.2" r=".51"/>
<circle cx="155" cy="47.2" r=".51"/>
<circle cx="175.1" cy="205.6" r=".51"/>
<circle cx="180.1" cy="210.6" r=".51"/>
<circle cx="142.4" cy="67.3" r=".51"/>
<circle cx="142.4" cy="64.8" r=".51"/>
<circle cx="152.5" cy="127.7" r=".51"/>
<circle cx="160" cy="127.7" r=".51"/>
<circle cx="172.6" cy="127.7" r=".51"/>
<circle cx="185.2" cy="127.7" r=".51"/>
<circle cx="92.1" cy="135.2" r=".51"/>
<circle cx="79.6" cy="135.2" r=".51"/>
</g>
<g font-size="3.6" fill="#c90d0c">
<text x="50.5" y="11.4">1</text>
<text x="97.5" y="11.4">2</text>
<text x="144.5" y="11.4">3</text>
<text x="191.5" y="11.4">4</text>
<text x="238.5" y="11.4">5</text>
<text x="285.4" y="11.4">6</text>
<text x="332.4" y="11.4">7</text>
<text x="379.4" y="11.4">8</text>
<text x="24.9" y="38.3">A</text>
<text x="404.6" y="38.3">A</text>
<text x="24.9" y="88.3">B</text>
<text x="404.6" y="88.3">B</text>
<text x="24.8" y="138.4">C</text>
<text x="404.5" y="138.4">C</text>
<text x="24.8" y="188.4">D</text>
<text x="404.5" y="188.4">D</text>
<text x="24.9" y="238.4">E</text>
<text x="404.6" y="238.4">E</text>
<text x="50.5" y="265.3">1</text>
<text x="97.5" y="265.3">2</text>
<text x="144.5" y="265.3">3</text>
<text x="191.5" y="265.3">4</text>
<text x="238.5" y="265.3">5</text>
<text x="285.4" y="265.3">6</text>
<text x="332.4" y="265.3">7</text>
<text x="379.4" y="265.3">8</text>
</g>
<g font-size="3.5" fill="#808080">
<text x="107.2" y="34.6">POWER SUPPLY</text>
<text x="54.4" y="185.5">ADC WITH OPTIONAL LOW NOISE SUPPLY</text>
<text x="273.2" y="193">ALT PACKAGE</text>
</g>
<g font-size="3.5" fill="#c90d0c">
<text x="365" y="250.9">coop assistant</text>
<text x="364.7" y="261">Sheet:</text>
</g>
<g font-size="3.5">
<text x="6" y="271.7">1/12/22</text>
<text x="18.8" y="271.7">8:53 PM f=0.99 /Users/jmeier/Documents/EAGLE/projects/Coop Assistant/coop assistant.sch (Sheet: 1/3)</text>
</g>
<g font-size="3.2" fill="#c90d0c">
<text x="365" y="255.9">1/8/22</text>
<text x="374.7" y="255.9">4:07 PM</text>
</g>
<text font-size="2.6" fill="#c90d0c" x="308.4" y="82.4">U2</text>
<text font-size="2.6" fill="#808080" x="298.3" y="167.9">ESP8266_NODEMCU</text>
<g font-size="2.5" fill="#808080">
<text x="146.6" y="41.4">+12V</text>
<text x="93" y="45.3">F3</text>
<text x="44.4" y="50.9">MKDSN1,5/2-5,08</text>
<text x="53.7" y="48.1">X1-1</text>
<text x="92.9" y="51.1">3A</text>
<text x="184.4" y="49">+12V</text>
<text x="200.8" y="49">+5V</text>
<text x="218.7" y="50.7" transform="rotate(-90 218.7 50.7)">3V3_ADC</text>
<text x="118.8" y="56.9">C20</text>
<text x="140.5" y="59" transform="rotate(-90 140.5 59)">D5</text>
<text x="145.8" y="59" transform="rotate(-90 145.8 59)">15V</text>
<text x="96.3" y="64.1">D4</text>
<text x="118.8" y="61.9">0.1u</text>
<text x="160" y="64.8">Q6</text>
<text x="196.2" y="61.8" transform="rotate(-90 196.2 61.8)">LED1</text>
<text x="208.8" y="61.8" transform="rotate(-90 208.8 61.8)">LED2</text>
<text x="221.4" y="61.8" transform="rotate(-90 221.4 61.8)">LED3</text>
<text x="85.5" y="67.1">MBRA340T3</text>
<text x="160" y="67.3">X0202MN_5BA4</text>
<text x="184.3" y="70.8">4.7k</text>
<text x="184.4" y="68">R29</text>
<text x="196.8" y="70.8">4.7k</text>
<text x="197" y="68">R30</text>
<text x="209.4" y="70.8">4.7k</text>
<text x="209.5" y="68">R31</text>
<text x="337.7" y="69.1">+3V3</text>
<text x="124.2" y="74.5">10n</text>
<text x="134.1" y="75.6">R32</text>
<text x="123.8" y="79.5">C21</text>
<text x="134.7" y="78.4">47k</text>
<text x="347.1" y="83.7" transform="rotate(-90 347.1 83.7)">R20</text>
<text x="351.9" y="83.7" transform="rotate(-90 351.9 83.7)">1k</text>
<text x="357.2" y="83.7" transform="rotate(-90 357.2 83.7)">R21</text>
<text x="361.9" y="83.7" transform="rotate(-90 361.9 83.7)">1k</text>
<text x="53.7" y="88.3">X1-2</text>
<text x="195.9" y="85.5">GND</text>
<text x="44.4" y="91.1">MKDSN1,5/2-5,08</text>
<text x="148.1" y="95.6">GND</text>
<text x="259.2" y="90.8">LIGHT_SENSOR/2.6D</text>
<text x="365.2" y="95.9">SCL/2.4D</text>
<text x="365.2" y="90.8">BTN_STOP/2.2D</text>
<text x="365.2" y="100.9">SDA/2.4D</text>
<text x="347.6" y="105.9">BTN_UP/2.2D</text>
<text x="347.6" y="110.9">LIGHT_PWM/2.6B</text>
<text x="88.4" y="125.9">0</text>
<text x="88.4" y="121.1">R16</text>
<text x="139.7" y="125.6">L1</text>
<text x="203.3" y="121.9">+5V</text>
<text x="218.4" y="121.9">+5V</text>
<text x="46.1" y="131.9">+12V</text>
<text x="80.2" y="130.8">GND</text>
<text x="139.4" y="130.7">180u</text>
<text x="194" y="130.6">375mA</text>
<text x="194" y="126.3">F1</text>
<text x="230.9" y="128.5">X2-7</text>
<text x="277.4" y="131.9">+3V3</text>
<text x="347.6" y="126">DHT22_DATA/2.4B</text>
<text x="347.6" y="131.1">MAIN_DOOR/2.2B</text>
<text x="137.1" y="137.1">D1</text>
<text x="347.6" y="136.1">NESTING_BOX/2.2B</text>
<text x="65.4" y="140.7">10u</text>
<text x="66.8" y="138.2">L3</text>
<text x="135.4" y="140.1">SS2FL4</text>
<text x="162.5" y="140.2">16V</text>
<text x="347.6" y="141.1">MOTOR_PWM/3.1B</text>
<text x="94.7" y="147.8">35V</text>
<text x="230.9" y="146.1">X2-8</text>
<text x="347.6" y="146.1">BTN_DOWN/2.2D</text>
<text x="110.4" y="153.4">GND</text>
<text x="130.5" y="150.9">GND</text>
<text x="158.1" y="153.4">GND</text>
<text x="221" y="153.4">GND</text>
<text x="273.7" y="152">+5V</text>
<text x="347.6" y="151.2">MOTOR_EN/3.1C</text>
<text x="90.3" y="158.5">GND</text>
<text x="334.2" y="171">GND</text>
<text x="278.8" y="178.6">GND</text>
<text x="39.9" y="189.8">+5V</text>
<text x="53.2" y="196.6">R18</text>
<text x="88.8" y="192.3">+3V3</text>
<text x="100.9" y="196.6">R17</text>
<text x="116.3" y="193.9">3V3_ADC</text>
<text x="178.9" y="196.8">TP3</text>
<text x="53.2" y="201.3">1k</text>
<text x="72" y="200.6">U5</text>
<text x="100.9" y="201.3">SPARE</text>
<text x="126.1" y="199.3">TP11</text>
<text x="155" y="200.6">U6</text>
<text x="173.9" y="199.3">TP1</text>
<text x="183.9" y="199.3">TP4</text>
<text x="253.7" y="203.7">GND</text>
<text x="191.7" y="206.5">A_ISENSE/3.4E</text>
<text x="264.2" y="204.3" transform="rotate(-90 264.2 204.3)">R39</text>
<text x="268.9" y="204.3" transform="rotate(-90 268.9 204.3)">0</text>
<text x="280.7" y="205.6">U9</text>
<text x="307.4" y="206.5">3V3_ADC</text>
<text x="130.2" y="211.5">SCL/2.4D</text>
<text x="191.7" y="211.5">B_ISENSE/3.6E</text>
<text x="253.4" y="213.6">TP12</text>
<text x="307.4" y="211.5">SCL/2.4D</text>
<text x="129.9" y="216.5">SDA/2.4D</text>
<text x="136.1" y="221.7">R19</text>
<text x="191.7" y="216.5">LIGHT_SENSOR/2.6D</text>
<text x="307.4" y="216.5">SDA/2.4D</text>
<text x="329.1" y="221.3">GND</text>
<text x="72" y="225.7">LP2980AIM5-3.3</text>
<text x="97.8" y="226.3">GND</text>
<text x="136.1" y="226.5">0</text>
<text x="185.7" y="224" transform="rotate(-90 185.7 224)">TP2</text>
<text x="191.5" y="227">TP5</text>
<text x="241.2" y="226.6">A_ISENSE/3.4E</text>
<text x="304.6" y="224.5">TP13</text>
<text x="47.5" y="231.4">GND</text>
<text x="155" y="230.7">ADS1115</text>
<text x="241.2" y="231.6">B_ISENSE/3.6E</text>
<text x="307.4" y="231.6">LIGHT_SENSOR/2.6D</text>
<text x="120.4" y="238.9">GND</text>
<text x="190.8" y="238.9">GND</text>
<text x="275.7" y="235.8">ADS1115IDGST</text>
<text x="263.7" y="241.4">GND</text>
</g>
<text font-size="2.5" fill="#0dab76" x="225.4" y="137.7">DEBUG</text>
<g font-size="2.1" fill="#808080">
<text x="291.8" y="89.6">1</text>
<text x="328.8" y="89.6">30</text>
<text x="291.8" y="94.6">2</text>
<text x="295.6" y="90.7">ADC0</text>
<text x="295.6" y="95.7">RSV0</text>
<text x="312.1" y="90.7">GPIO16/USER</text>
<text x="319.7" y="95.7">GPIO5</text>
<text x="328.8" y="94.6">29</text>
<text x="291.8" y="99.7">3</text>
<text x="295.6" y="100.8">RSV1</text>
<text x="319.7" y="100.8">GPIO4</text>
<text x="328.8" y="99.7">28</text>
<text x="291.8" y="104.7">4</text>
<text x="295.6" y="105.8">GPIO10/SDD3</text>
<text x="312.3" y="105.8">GPIO0/FLASH</text>
<text x="328.8" y="104.7">27</text>
<text x="291.8" y="109.7">5</text>
<text x="295.6" y="110.8">GPIO9/SDD2</text>
<text x="313.7" y="110.8">GPIO2/TXD1</text>
<text x="328.8" y="109.7">26</text>
<text x="110.9" y="117.6">U4</text>
<text x="291.8" y="114.7">6</text>
<text x="291.8" y="119.8">7</text>
<text x="295.6" y="115.8">MOSI/SDD1</text>
<text x="322.4" y="115.8">3V3</text>
<text x="328.8" y="119.8">24</text>
<text x="328.8" y="114.7">25</text>
<text x="104.7" y="120.1">MIC4575-5.0WU</text>
<text x="291.8" y="124.8">8</text>
<text x="295.6" y="120.9">CS/SDCMD</text>
<text x="295.6" y="125.9">MISO/SDD0</text>
<text x="318.5" y="125.9">GPIO14</text>
<text x="321.5" y="120.9">GND</text>
<text x="328.8" y="124.8">23</text>
<text x="100.7" y="127.3">5</text>
<text x="104.5" y="128.4">SHDN</text>
<text x="116.6" y="128.4">SW</text>
<text x="122.7" y="127.3">2</text>
<text x="291.8" y="129.8">9</text>
<text x="295.6" y="130.9">SCLK/SDCLK</text>
<text x="318.5" y="130.9">GPIO12</text>
<text x="328.8" y="129.8">22</text>
<text x="100.7" y="134.9">1</text>
<text x="104.5" y="136">VIN</text>
<text x="113" y="137.9" transform="rotate(-90 113 137.9)">GND</text>
<text x="117.3" y="136">FB</text>
<text x="122.7" y="134.9">4</text>
<text x="290.6" y="134.9">10</text>
<text x="295.6" y="136">GND</text>
<text x="312.3" y="136">GPIO13/RXD2</text>
<text x="328.8" y="134.9">21</text>
<text x="111.9" y="143.8" transform="rotate(-90 111.9 143.8)">3*2</text>
<text x="290.7" y="139.9">11</text>
<text x="295.6" y="141">3V3</text>
<text x="312.5" y="141">GPIO15/TXD2</text>
<text x="328.8" y="139.9">20</text>
<text x="290.6" y="144.9">12</text>
<text x="290.6" y="149.9">13</text>
<text x="295.6" y="146">EN</text>
<text x="313.5" y="146">GPIO3/RXD0</text>
<text x="328.8" y="149.9">18</text>
<text x="328.8" y="144.9">19</text>
<text x="290.6" y="155">14</text>
<text x="295.6" y="151">RST</text>
<text x="313.7" y="151">GPIO1/TXD0</text>
<text x="328.8" y="155">17</text>
<text x="290.6" y="160">15</text>
<text x="295.6" y="156.1">GND</text>
<text x="295.6" y="161.1">VIN</text>
<text x="321.5" y="156.1">GND</text>
<text x="322.4" y="161.1">3V3</text>
<text x="328.8" y="160">16</text>
<text x="68" y="205.2">1</text>
<text x="71.8" y="206.4">IN</text>
<text x="77.8" y="206.3">OUT</text>
<text x="85" y="205.2">5</text>
<text x="148.4" y="205.2">1</text>
<text x="152.3" y="206.4">VDD</text>
<text x="162.7" y="206.3">A0</text>
<text x="167.9" y="205.2">7</text>
<text x="68" y="212.8">2</text>
<text x="71.8" y="213.9">GND</text>
<text x="85" y="215.3">4</text>
<text x="148.4" y="210.3">3</text>
<text x="148.4" y="215.3">4</text>
<text x="152.3" y="211.4">SCL</text>
<text x="162.7" y="211.4">A1</text>
<text x="167.9" y="215.3">9</text>
<text x="167.9" y="210.3">8</text>
<text x="271.6" y="215.3">2</text>
<text x="271.6" y="210.3">1</text>
<text x="275.5" y="211.4">ADDR</text>
<text x="286.9" y="211.4">SCL</text>
<text x="293.6" y="215.3">9</text>
<text x="293.6" y="210.3">10</text>
<text x="68" y="220.3">3</text>
<text x="71.8" y="221.4">ON/_OFF</text>
<text x="79.2" y="216.4">NC</text>
<text x="148.4" y="220.3">5</text>
<text x="152.3" y="216.4">SDA</text>
<text x="152.3" y="221.4">ADDR</text>
<text x="162.7" y="221.4">A3</text>
<text x="162.7" y="216.4">A2</text>
<text x="167.9" y="220.3">10</text>
<text x="271.6" y="220.3">3</text>
<text x="275.5" y="221.4">GND</text>
<text x="275.5" y="216.4">ALERT</text>
<text x="286.5" y="221.4">VDD</text>
<text x="286.6" y="216.4">SDA</text>
<text x="293.6" y="220.3">8</text>
<text x="148.4" y="225.4">2</text>
<text x="152.3" y="226.5">GND</text>
<text x="159.9" y="226.5">ALRT</text>
<text x="167.9" y="225.4">6</text>
<text x="271.6" y="225.4">4</text>
<text x="275.5" y="226.5">AIN0</text>
<text x="286.3" y="226.5">AIN3</text>
<text x="293.6" y="225.4">7</text>
<text x="271.6" y="230.4">5</text>
<text x="275.5" y="231.5">AIN1</text>
<text x="286.3" y="231.5">AIN2</text>
<text x="293.6" y="230.4">6</text>
</g>
</svg>
